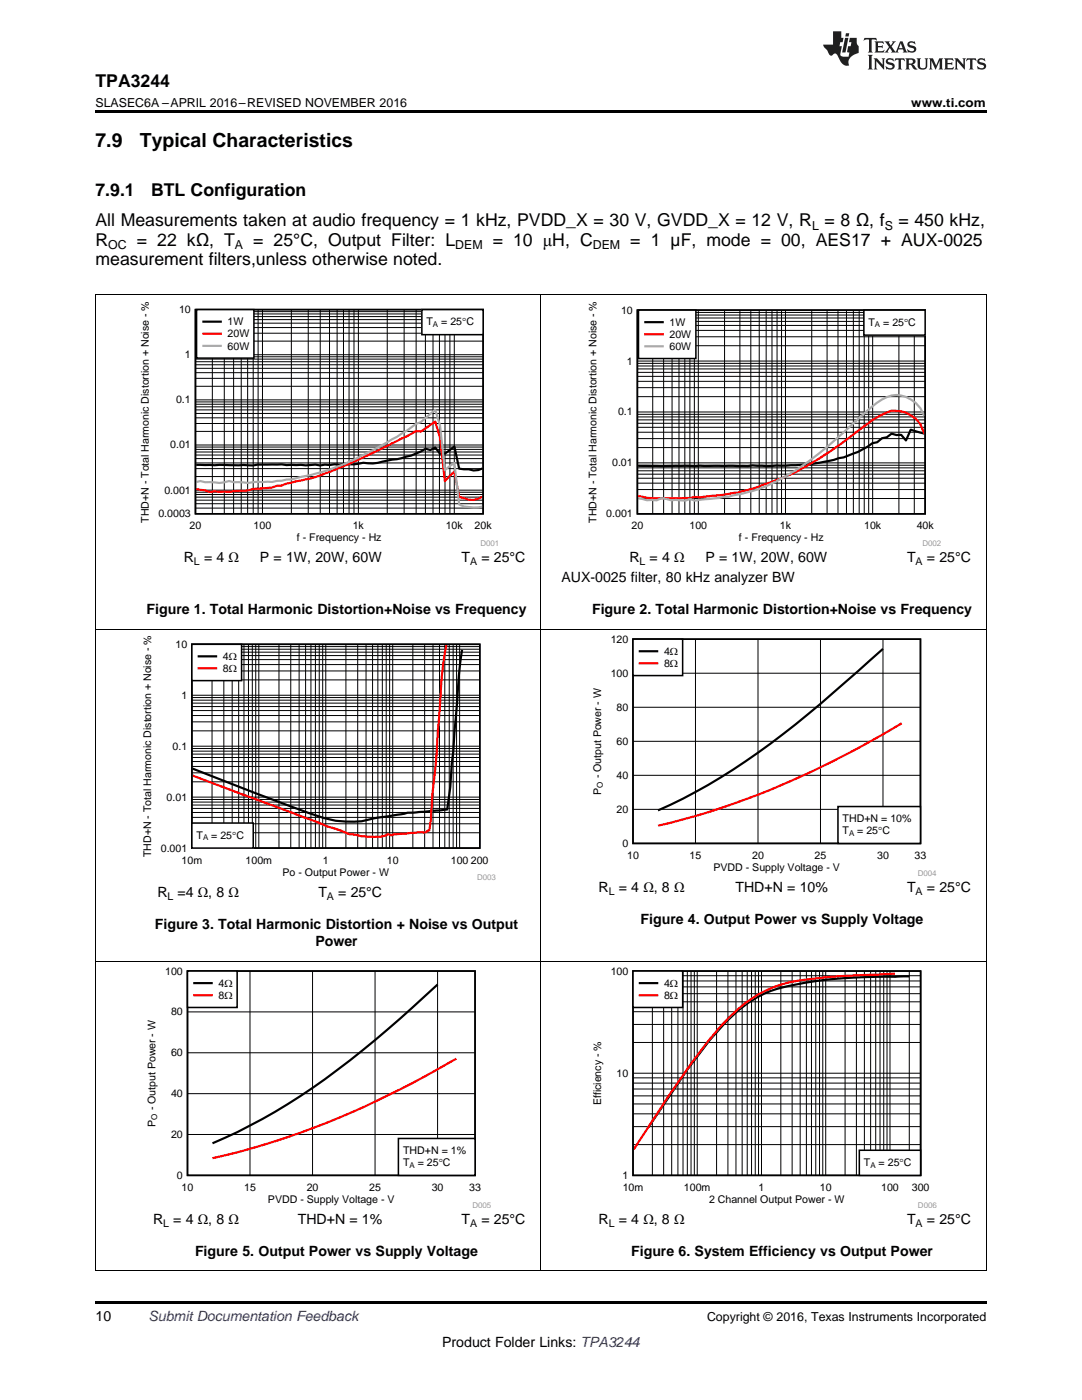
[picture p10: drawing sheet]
<svg xmlns="http://www.w3.org/2000/svg" width="216mm" height="279mm" viewBox="0 0 216 279" stroke-linecap="round" stroke-linejoin="round" font-family="sans-serif">
<path d="M19 259.7h177.8v.5h-177.8z" fill="#000"/>
<path d="M19.1 191.9v61.8M107.9 191.9v61.8M196.8 191.9v61.8M19 253.6h177.8" fill="none" stroke="#000" stroke-width=".2"/>
<path d="M29 193h69v48.1h-69z" fill-rule="evenodd" fill="#fff"/>
<path d="M37.4 193.8h57.4v40.8h-57.4z" fill="none" stroke="#000" stroke-width=".31"/>
<path d="M49.9 193.8v40.8M62.4 193.8v40.8M74.8 193.8v40.8M87.3 193.8v40.8M37.4 218.3h57.4M37.4 210.1h57.4M37.4 201.9h57.4M37.4 226.4h57.4" fill="none" stroke="#000" stroke-width=".2"/>
<path d="M87.3 196.5a198.5 198.5 0 0 1-29.9 23.9l-5 2.9a92.2 92.2 0 0 1-10 4.9" fill="none" stroke="#000" stroke-width=".43"/>
<path d="M91.1 211.3a171.3 171.3 0 0 1-46.2 19.3l-2.5 .5" fill="none" stroke="#f00" stroke-width=".43"/>
<path d="M79.5 227.2h15.3v7.4h-15.3z" fill-rule="evenodd" fill="#fff"/>
<path d="M79.5 227.2h15.3v7.4h-15.3z" fill="none" stroke="#000" stroke-width=".31"/>
<path d="M37.4 193.8h9.9v7.3h-9.9z" fill-rule="evenodd" fill="#fff"/>
<path d="M37.4 193.8h9.9v7.3h-9.9z" fill="none" stroke="#000" stroke-width=".31"/>
<path d="M38.8 196.2h3.4" fill="none" stroke="#000" stroke-width=".43"/>
<path d="M38.8 198.6h3.4" fill="none" stroke="#f00" stroke-width=".43"/>
<path d="M117.9 193h69v48.1h-69z" fill-rule="evenodd" fill="#fff"/>
<path d="M126.3 193.8h57.4v40.8h-57.4z" fill="none" stroke="#000" stroke-width=".31"/>
<g fill="none" stroke="#000" stroke-width=".2">
<path d="M126.3 199.9h57.4M126.3 198.3h57.4M126.3 197h57.4M126.3 195.8h57.4M126.3 194.7h57.4M130.2 193.8v40.8M132.4 193.8v40.8M134 193.8v40.8M135.3 193.8v40.8M136.3 193.8v40.8M137.1 193.8v40.8M137.9 193.8v40.8"/>
<path d="M138.5 193.8v40.8M139.1 193.8v40.8M143 193.8v40.8M145.2 193.8v40.8M146.9 193.8v40.8M148.1 193.8v40.8M149.1 193.8v40.8M150 193.8v40.8M150.7 193.8v40.8M151.4 193.8v40.8M151.9 193.8v40.8M155.8 193.8v40.8"/>
<path d="M158.1 193.8v40.8M159.7 193.8v40.8M160.9 193.8v40.8M161.9 193.8v40.8M162.8 193.8v40.8M163.5 193.8v40.8M164.2 193.8v40.8M164.8 193.8v40.8M168.6 193.8v40.8M170.9 193.8v40.8M172.5 193.8v40.8M173.7 193.8v40.8"/>
<path d="M174.7 193.8v40.8M175.6 193.8v40.8M176.3 193.8v40.8M177 193.8v40.8M177.6 193.8v40.8M181.4 193.8v40.8M183.7 193.8v40.8M126.3 218.7h57.4M126.3 217.3h57.4M126.3 216.2h57.4M126.3 215.1h57.4M126.3 214.2h57.4"/>
<path d="M126.3 208h57.4M126.3 204.4h57.4M126.3 201.9h57.4M126.3 228.4h57.4M126.3 224.8h57.4M126.3 222.3h57.4M126.3 220.3h57.4"/>
</g>
<path d="M181.4 194.9l-8.2 .1-6.7 .4a65.2 65.2 0 0 0-12.7 2.4 23.6 23.6 0 0 0-9 6.2l-3.2 3.6-4.5 5.9-7.7 11.5" fill="none" stroke="#000" stroke-width=".43"/>
<path d="M178.6 194.3l-9 .4-5.6 .4a38.1 38.1 0 0 0-10.6 2.3 27.4 27.4 0 0 0-9.7 7.5l-2.5 3-3.2 4.2-4.5 6.5-7 10.8" fill="none" stroke="#f00" stroke-width=".43"/>
<path d="M171.5 229.6h12.2v5h-12.2z" fill-rule="evenodd" fill="#fff"/>
<path d="M171.5 229.6h12.2v5h-12.2z" fill="none" stroke="#000" stroke-width=".31"/>
<path d="M126.3 193.8h9.9v7.3h-9.9z" fill-rule="evenodd" fill="#fff"/>
<path d="M126.3 193.8h9.9v7.3h-9.9z" fill="none" stroke="#000" stroke-width=".31"/>
<path d="M127.7 196.2h3.4" fill="none" stroke="#000" stroke-width=".43"/>
<path d="M127.7 198.6h3.4" fill="none" stroke="#f00" stroke-width=".43"/>
<path d="M19.1 125.6v66.3M107.9 125.6v66.3M196.8 125.6v66.3M19 191.8h177.8" fill="none" stroke="#000" stroke-width=".2"/>
<path d="M28.1 126.8h70.8v48.9h-70.8z" fill-rule="evenodd" fill="#fff"/>
<path d="M38.3 128.6h57.4v40.7h-57.4z" fill="none" stroke="#000" stroke-width=".31"/>
<g fill="none" stroke="#000" stroke-width=".2">
<path d="M38.3 139.7h57.4M38.3 139.2h57.4M38.3 138.8h57.4M38.3 135.7h57.4M38.3 133.9h57.4M38.3 132.6h57.4M38.3 131.6h57.4M38.3 130.8h57.4M38.3 130.2h57.4M38.3 129.6h57.4M38.3 129h57.4M42.3 128.6v40.7"/>
<path d="M44.7 128.6v40.7M46.3 128.6v40.7M47.6 128.6v40.7M48.7 128.6v40.7M49.6 128.6v40.7M50.3 128.6v40.7M51 128.6v40.7M51.6 128.6v40.7M55.7 128.6v40.7M58 128.6v40.7M59.7 128.6v40.7M61 128.6v40.7"/>
<path d="M62 128.6v40.7M62.9 128.6v40.7M63.7 128.6v40.7M64.4 128.6v40.7M65 128.6v40.7M69 128.6v40.7M71.4 128.6v40.7M73 128.6v40.7M74.3 128.6v40.7M75.4 128.6v40.7M76.3 128.6v40.7M77.1 128.6v40.7"/>
<path d="M77.7 128.6v40.7M78.4 128.6v40.7M82.4 128.6v40.7M84.7 128.6v40.7M86.4 128.6v40.7M87.7 128.6v40.7M88.8 128.6v40.7M89.6 128.6v40.7M90.4 128.6v40.7M91.1 128.6v40.7M91.7 128.6v40.7M38.3 159.6h57.4"/>
<path d="M38.3 159.1h57.4M38.3 156h57.4M38.3 154.2h57.4M38.3 153h57.4M38.3 152h57.4M38.3 151.2h57.4M38.3 150.5h57.4M38.3 149.9h57.4M38.3 149.4h57.4M38.3 148.9h57.4M38.3 145.9h57.4M38.3 144.1h57.4"/>
<path d="M38.3 142.8h57.4M38.3 141.8h57.4M38.3 141h57.4M38.3 140.3h57.4M38.3 166.2h57.4M38.3 164.4h57.4M38.3 163.1h57.4M38.3 162.1h57.4M38.3 161.3h57.4M38.3 160.7h57.4M38.3 160.1h57.4"/>
</g>
<path d="M92.2 129.7a77.2 77.2 0 0 0-1 10.4l-1.3 16.9-.7 4.6-3.3 .2a81 81 0 0 0-10.2 1.3l-1 .2a17.6 17.6 0 0 1-10.1-.1 492.1 492.1 0 0 1-26.2-9.8" fill="none" stroke="#000" stroke-width=".44"/>
<path d="M89.1 128.7l-.2 1.2a61.4 61.4 0 0 0-1 9.9l-.5 5.9a133.5 133.5 0 0 1-1.1 12.8l-.3 5.2-.3 2-.4 .1a1.11 1.11 0 0 1-1.3 .3l-5.3 .4-.6 .2-.6-.2a5.4 5.4 0 0 1-3.7 .4h-1.9l-1-.3-1.2-.1-31.3-11.7" fill="none" stroke="#f00" stroke-width=".44"/>
<path d="M38.3 164.3h12.2v5h-12.2z" fill-rule="evenodd" fill="#fff"/>
<path d="M38.3 164.3h12.2v5h-12.2z" fill="none" stroke="#000" stroke-width=".31"/>
<path d="M38.3 128.6h9.9v7.2h-9.9z" fill-rule="evenodd" fill="#fff"/>
<path d="M38.3 128.6h9.9v7.2h-9.9z" fill="none" stroke="#000" stroke-width=".31"/>
<path d="M39.7 131h3.4" fill="none" stroke="#000" stroke-width=".44"/>
<path d="M39.7 133.4h3.4" fill="none" stroke="#f00" stroke-width=".44"/>
<path d="M117.9 126.8h69v48h-69z" fill-rule="evenodd" fill="#fff"/>
<path d="M126.3 127.6h57.4v40.7h-57.4z" fill="none" stroke="#000" stroke-width=".31"/>
<path d="M126.3 134.4h57.4M138.8 127.6v40.7M151.3 127.6v40.7M163.7 127.6v40.7M176.2 127.6v40.7M126.3 154.7h57.4M126.3 147.9h57.4M126.3 141.1h57.4M126.3 161.5h57.4" fill="none" stroke="#000" stroke-width=".2"/>
<path d="M176.2 129.5a263.1 263.1 0 0 1-27.4 22.4 106.4 106.4 0 0 1-17.5 9.8" fill="none" stroke="#000" stroke-width=".43"/>
<path d="M179.9 144.3a173.9 173.9 0 0 1-46.1 19.9l-2.5 .6" fill="none" stroke="#f00" stroke-width=".43"/>
<path d="M167.2 161h16.5v7.3h-16.5z" fill-rule="evenodd" fill="#fff"/>
<path d="M167.2 161h16.5v7.3h-16.5z" fill="none" stroke="#000" stroke-width=".31"/>
<path d="M126.3 127.6h9.9v7.2h-9.9z" fill-rule="evenodd" fill="#fff"/>
<path d="M126.3 127.6h9.9v7.2h-9.9z" fill="none" stroke="#000" stroke-width=".31"/>
<path d="M127.7 130h3.4" fill="none" stroke="#000" stroke-width=".43"/>
<path d="M127.7 132.4h3.4" fill="none" stroke="#f00" stroke-width=".43"/>
<path d="M19.1 58.9v66.7M107.9 58.9v66.7M196.8 58.9v66.7M19 125.6h177.8" fill="none" stroke="#000" stroke-width=".2"/>
<path d="M27.7 60.2h71.6v48.8h-71.6z" fill-rule="evenodd" fill="#fff"/>
<path d="M39 61.8h57.4v40.7h-57.4z" fill="none" stroke="#000" stroke-width=".31"/>
<g fill="none" stroke="#000" stroke-width=".2">
<path d="M39 79.8h57.4M39 77.1h57.4M39 75.5h57.4M39 74.4h57.4M39 73.5h57.4M39 72.8h57.4M39 72.2h57.4M39 71.7h57.4M39 71.2h57.4M39 70.8h57.4M39 68.1h57.4M39 66.5h57.4"/>
<path d="M39 65.4h57.4M39 64.5h57.4M39 63.8h57.4M39 63.2h57.4M39 62.7h57.4M39 62.2h57.4M42.4 61.8v40.7M44.8 61.8v40.7M46.6 61.8v40.7M48.1 61.8v40.7M49.4 61.8v40.7M50.5 61.8v40.7"/>
<path d="M51.5 61.8v40.7M52.4 61.8v40.7M58.1 61.8v40.7M61.5 61.8v40.7M63.9 61.8v40.7M65.8 61.8v40.7M67.3 61.8v40.7M68.5 61.8v40.7M69.6 61.8v40.7M70.6 61.8v40.7M71.5 61.8v40.7M77.3 61.8v40.7"/>
<path d="M80.6 61.8v40.7M83 61.8v40.7M84.9 61.8v40.7M86.4 61.8v40.7M87.7 61.8v40.7M88.8 61.8v40.7M89.8 61.8v40.7M90.6 61.8v40.7M39 99.8h57.4M39 99.2h57.4M39 98.7h57.4M39 98.2h57.4"/>
<path d="M39 97.8h57.4M39 95.1h57.4M39 93.5h57.4M39 92.4h57.4M39 91.5h57.4M39 90.8h57.4M39 90.2h57.4M39 89.7h57.4M39 89.2h57.4M39 88.8h57.4M39 86.1h57.4M39 84.5h57.4"/>
<path d="M39 83.4h57.4M39 82.5h57.4M39 81.8h57.4M39 81.2h57.4M39 80.7h57.4M39 80.2h57.4M39 101.4h57.4M39 100.5h57.4"/>
</g>
<path d="M39.1 92.8l11.4 .1 .9-.2h4.8l1 .1 3.8 .1 1.9-.2 1 .2 .9-.2 2.9 .1 1-.2a9.9 9.9 0 0 0 3.8-.2 9.1 9.1 0 0 0 4.8-.5l1.9-.3 1.9-.5a13.7 13.7 0 0 0 3.8-1.5l1 .2 .9-.5 1 1.3 1-.1 1.9-1.4 .9 4.4 1.9 .2 1 .2 1-.1 .8-.3" fill="none" stroke="#000" stroke-width=".43"/>
<path d="M39.1 97.6l1.8 .2 1 .4 .9-.2 2.9 .2 3.8-.3 1-.3 .9-.1a11.9 11.9 0 0 0 3.9-.5l.9-.1 1-.4a51.7 51.7 0 0 0 8.6-2.3 173.2 173.2 0 0 0 17.2-8.2l1 .1 2.8-2 1 3.2 1 8.7 1.9-1.9 .9 5.1 1 .2a3.6 3.6 0 0 0 3.7-.2" fill="none" stroke="#f00" stroke-width=".43"/>
<path d="M39.1 96.2l.9-.2 .9 .2 2.9 .2 1.9-.4 1 .2h.9a9.2 9.2 0 0 0 3.8 0h1a30.6 30.6 0 0 0 7.7-1 47.9 47.9 0 0 0 14.3-5.3l1-.6a49.5 49.5 0 0 0 7.6-4.7l1-.3 2.8-2.5 1 3.1 1 8.9 1.9-1.4 .9 8.3a8 8 0 0 0 4.7 .4" fill="none" stroke="#aaa" stroke-width=".43"/>
<path d="M84.2 61.8h12.2v5h-12.2z" fill-rule="evenodd" fill="#fff"/>
<path d="M84.2 61.8h12.2v5h-12.2z" fill="none" stroke="#000" stroke-width=".31"/>
<path d="M39.2 61.8h11.5v9.7h-11.5z" fill-rule="evenodd" fill="#fff"/>
<path d="M39.2 61.8h11.5v9.7h-11.5z" fill="none" stroke="#000" stroke-width=".31"/>
<path d="M40.6 64.2h3.4" fill="none" stroke="#000" stroke-width=".43"/>
<path d="M40.6 66.6h3.4" fill="none" stroke="#f00" stroke-width=".43"/>
<path d="M40.6 69h3.4" fill="none" stroke="#aaa" stroke-width=".43"/>
<path d="M117 60.2h70.8v48.8h-70.8z" fill-rule="evenodd" fill="#fff"/>
<path d="M127.2 61.9h57.4v40.6h-57.4z" fill="none" stroke="#000" stroke-width=".31"/>
<g fill="none" stroke="#000" stroke-width=".2">
<path d="M127.2 79.2h57.4M127.2 77.4h57.4M127.2 76.1h57.4M127.2 75.1h57.4M127.2 74.3h57.4M127.2 73.6h57.4M127.2 73h57.4M127.2 72.5h57.4M127.2 72.1h57.4M127.2 69h57.4M127.2 67.2h57.4M127.2 65.9h57.4"/>
<path d="M127.2 64.9h57.4M127.2 64.1h57.4M127.2 63.5h57.4M127.2 62.9h57.4M127.2 62.4h57.4M130.2 61.9v40.7M132.4 61.9v40.7M134.1 61.9v40.7M135.5 61.9v40.7M136.6 61.9v40.7M137.7 61.9v40.7M138.5 61.9v40.7"/>
<path d="M139.3 61.9v40.7M144.6 61.9v40.7M147.6 61.9v40.7M149.8 61.9v40.7M151.5 61.9v40.7M152.9 61.9v40.7M154 61.9v40.7M155.1 61.9v40.7M155.9 61.9v40.7M156.7 61.9v40.7M162 61.9v40.7M165 61.9v40.7"/>
<path d="M167.2 61.9v40.7M168.9 61.9v40.7M170.3 61.9v40.7M171.4 61.9v40.7M172.4 61.9v40.7M173.3 61.9v40.7M174.1 61.9v40.7M179.4 61.9v40.7M182.4 61.9v40.7M127.2 99.5h57.4M127.2 97.7h57.4M127.2 96.4h57.4"/>
<path d="M127.2 95.4h57.4M127.2 94.6h57.4M127.2 94h57.4M127.2 93.4h57.4M127.2 92.8h57.4M127.2 92.4h57.4M127.2 89.3h57.4M127.2 87.5h57.4M127.2 86.3h57.4M127.2 85.3h57.4M127.2 84.5h57.4M127.2 83.8h57.4"/>
<path d="M127.2 83.2h57.4M127.2 82.7h57.4M127.2 82.2h57.4"/>
</g>
<path d="M184.4 86.5l-2.7-.7-.9 2.1-1-1.1h-.9l-1-.3-1 .8-.9 .2-1 .8-.9 .1a23.5 23.5 0 0 1-9.6 3.8 56.7 56.7 0 0 1-10.5 .8l-3.8-.1-1 .1h-21.9" fill="none" stroke="#000" stroke-width=".44"/>
<path d="M184.4 86.6a6.3 6.3 0 0 0-6.5-4.7l-1.9 .9a21.2 21.2 0 0 0-4.8 3.2 68 68 0 0 1-15.3 9.5l-1 .3a44.7 44.7 0 0 1-14.3 3.3l-1 .2-.9-.1-1 .2h-2.9a26.6 26.6 0 0 1-7.5-.4" fill="none" stroke="#f00" stroke-width=".44"/>
<path d="M184.4 83a5.8 5.8 0 0 0-9.4-2.6l-2.8 2.4a84.8 84.8 0 0 1-15.3 12.2 29.1 29.1 0 0 1-10.6 3.8l-.9 .3h-1l-.9 .3-4.8 .5-1-.3-.9 .3-2.9-.1-1.9-.4-1 .5-1.9-.1-1.8-.3" fill="none" stroke="#aaa" stroke-width=".44"/>
<path d="M172.4 61.9h12.2v5h-12.2z" fill-rule="evenodd" fill="#fff"/>
<path d="M172.4 61.9h12.2v5h-12.2z" fill="none" stroke="#000" stroke-width=".31"/>
<path d="M127.4 61.9h11.5v9.7h-11.5z" fill-rule="evenodd" fill="#fff"/>
<path d="M127.4 61.9h11.5v9.7h-11.5z" fill="none" stroke="#000" stroke-width=".31"/>
<path d="M128.8 64.3h3.4" fill="none" stroke="#000" stroke-width=".44"/>
<path d="M128.8 66.7h3.4" fill="none" stroke="#f00" stroke-width=".44"/>
<path d="M128.8 69.1h3.4" fill="none" stroke="#aaa" stroke-width=".44"/>
<path d="M19 58.9h177.8" fill="none" stroke="#000" stroke-width=".2"/>
<path d="M19 22h177.8v.5h-177.8z" fill="#000"/>
<g fill="#231f20">
<path d="M172.5 7.6l-.1 .5 .4-.2h.6v.1v2.1l-.2 .4h.9l-.2-.4v-2.1l.1-.1h.5l.5 .2-.2-.5zM174.5 8.3l.2 .3v1.5l-.2 .4h1.8l.2-.6a1.04 1.04 0 0 1-1.3 .2v-.7h.6l.3 .2v-.6l-.3 .2h-.6v-.6l.8-.1 .4 .3-.2-.5zM176.5 8.3l.9 1.1-.9 1.1h.8l-.2-.2 .4-.7 .5 .7-.2 .2h1.5l-.2-.2 .2-.4h.9l.1 .4-.2 .2h1l-.3-.3-.7-1.9h-.5l-.9 2-.8-1 .9-1h-.8l.1 .3-.4 .5-.3-.6 .1-.2zM179.7 8.6l.4 1h-.7zM181.3 8.4a.63 .63 0 0 0-.2 .7 .63 .63 0 0 0 .6 .4l.6 .2 .1 .2a.75 .75 0 0 1-.7 .4 .75 .75 0 0 1-.6-.5l.1 .7 .1-.1a1.11 1.11 0 0 0 1.5-.6 1.13 1.13 0 0 0-1.2-.8l-.1-.4a1.04 1.04 0 0 1 1.2 .2l-.2-.5-.2 .1-.4-.2zM173.2 10.9l.2 .4v2.2l-.2 .4h1l-.3-.4v-2.2l.3-.4zM174.3 11.6l.3 .4v1.5l-.3 .4h.8l-.2-.4v-1.3l1.5 1.7v-1.9l.2-.4h-.7l.2 .4v.9l-1.1-1.3zM177 11.8a.62 .62 0 0 0-.2 .7 .62 .62 0 0 0 .6 .4l.6 .1 .1 .3a.76 .76 0 0 1-.7 .3 .76 .76 0 0 1-.7-.4l.2 .7 .1-.1a1.11 1.11 0 0 0 1.5-.6 1.13 1.13 0 0 0-1.2-.8l-.1-.4a1.04 1.04 0 0 1 1.2 .2l-.2-.6-.2 .1-.5-.1zM178.7 11.6l-.2 .6a.61 .61 0 0 1 .8-.3v1.6l-.2 .4h.9l-.2-.4v-1.6a.63 .63 0 0 1 .7 .3l-.1-.6zM180.6 11.6l.3 .4v1.5l-.3 .4h1l-.2-.2-.1-.8 .6 .2a.76 .76 0 0 0 1.2 .7l-1-1a.58 .58 0 0 0 .6-.5 .58 .58 0 0 0-.5-.6zM181.4 11.9h.1a.45 .45 0 0 1 .5 .1 .45 .45 0 0 1 .1 .5l-.8 .2zM182.9 11.6l.2 .2a2.17 2.17 0 0 0 .3 1.9 .99 .99 0 0 0 1.6-.6v-1.1l.2-.4h-.7l.2 .2a1.92 1.92 0 0 1-.2 1.8 .6 .6 0 0 1-.9-.5v-1.1l.2-.4zM185.4 11.6l.2 .4v1.5l-.2 .4h.7l-.2-.4v-1.4l.8 1.8 .8-1.8v1.4l-.2 .4h.9l-.2-.4v-1.5l.2-.4h-.8l-.6 1.5-.6-1.5zM188.4 11.6l.2 .4v1.5l-.2 .4h1.8l.1-.6a1.04 1.04 0 0 1-1.2 .1v-.6h.5l.4 .2v-.6l-.4 .2h-.5v-.7h.8l.3 .3-.1-.6zM190.5 11.6l.2 .4v1.5l-.2 .4h.7l-.2-.4v-1.3l1.5 1.7v-1.9l.2-.4h-.7l.2 .4v.9l-1.1-1.3zM192.9 11.6l-.1 .6a.61 .61 0 0 1 .7-.3l.1 1.6-.3 .4h1l-.3-.4 .1-1.6a.63 .63 0 0 1 .7 .3l-.1-.6zM195.2 11.8a.62 .62 0 0 0-.2 .7 .62 .62 0 0 0 .6 .4l.6 .1 .1 .3a.76 .76 0 0 1-.7 .3 .76 .76 0 0 1-.6-.4l.1 .7 .1-.1a1.11 1.11 0 0 0 1.6-.6 1.13 1.13 0 0 0-1.3-.8l-.1-.4a1.04 1.04 0 0 1 1.2 .2l-.1-.6-.2 .1-.5-.1z"/>
<path d="M166.2 6.3v2.6h-1.9v.4l.8 .9a.91 .91 0 0 0 1 .8 .56 .56 0 0 1 .5-.3 .56 .56 0 0 1 .5 .3l.4 .8a1.53 1.53 0 0 0 1.9 1.2 1.54 1.54 0 0 1 1-2.1l.9-.3v-1.4a1.52 1.52 0 0 1-.4-1.6h-1.3l-.2 .8h.5l-.2 .8h-.5l-.1 1v.2l.4 .1-.2 .8a1.93 1.93 0 0 1-1.6-.3l.3-1.8h-.5l.2-.8h.4l.2-.8h-.4v-1.3zM168.6 7.6l-.6 2.9h.7l.6-2.9zM168.8 6.6l-.1 .7h.6l.2-.7z"/>
</g>
<g font-size="3.9">
<text x="19" y="29.3">7.9</text>
<text x="27.9" y="29.3">Typical Characteristics</text>
</g>
<g font-size="3.5">
<text x="19" y="17.3">TPA3244</text>
<text x="19" y="39.2">7.9.1</text>
<text x="30.1" y="39.2">BTL Configuration</text>
<text x="19" y="45.2">All Measurements taken at audio frequency = 1 kHz, PVDD_X = 30 V, GVDD_X = 12 V, R</text>
<text x="164.5" y="45.2">= 8 Ω, f</text>
<text x="179.3" y="45.2">= 450 kHz,</text>
<text x="19" y="49">R</text>
<text x="19" y="52.9">measurement filters,unless otherwise noted.</text>
<text x="27.3" y="49">= 22 kΩ, T</text>
<text x="50.5" y="49">= 25°C, Output Filter: L</text>
<text x="98.3" y="49">= 10 μH, C</text>
<text x="125.8" y="49">= 1 µF, mode = 00, AES17 + AUX-0025</text>
</g>
<g font-size="2.8">
<text x="36.7" y="112.3">R</text>
<text x="40.7" y="112.3">= 4 Ω</text>
<text x="51.9" y="112.3">P = 1W, 20W, 60W</text>
<text x="92.1" y="112.3">T</text>
<text x="96.1" y="112.3">= 25°C</text>
<text x="125.6" y="112.3">R</text>
<text x="129.6" y="112.3">= 4 Ω</text>
<text x="140.8" y="112.3">P = 1W, 20W, 60W</text>
<text x="181" y="112.3">T</text>
<text x="185" y="112.3">= 25°C</text>
<text x="112" y="116.2">AUX-0025 filter, 80 kHz analyzer BW</text>
<text x="29.2" y="122.6">Figure 1. Total Harmonic Distortion+Noise vs Frequency</text>
<text x="118.1" y="122.6">Figure 2. Total Harmonic Distortion+Noise vs Frequency</text>
<text x="31.4" y="179">R</text>
<text x="35.4" y="179">=4 Ω, 8 Ω</text>
<text x="63.5" y="179">T</text>
<text x="67.5" y="179">= 25°C</text>
<text x="119.5" y="178">R</text>
<text x="123.5" y="178">= 4 Ω, 8 Ω</text>
<text x="146.8" y="178">THD+N = 10%</text>
<text x="181" y="178">T</text>
<text x="185" y="178">= 25°C</text>
<text x="30.9" y="185.3">Figure 3. Total Harmonic Distortion + Noise vs Output</text>
<text x="127.8" y="184.4">Figure 4. Output Power vs Supply Voltage</text>
<text x="62.9" y="188.8">Power</text>
<text x="30.6" y="244.3">R</text>
<text x="34.6" y="244.3">= 4 Ω, 8 Ω</text>
<text x="59.4" y="244.3">THD+N = 1%</text>
<text x="92.1" y="244.3">T</text>
<text x="96.1" y="244.3">= 25°C</text>
<text x="119.5" y="244.3">R</text>
<text x="123.5" y="244.3">= 4 Ω, 8 Ω</text>
<text x="181" y="244.3">T</text>
<text x="185" y="244.3">= 25°C</text>
<text x="38.9" y="250.6">Figure 5. Output Power vs Supply Voltage</text>
<text x="125.9" y="250.6">Figure 6. System Efficiency vs Output Power</text>
<text x="19" y="263.6">10</text>
<text x="88.2" y="268.9">Product Folder Links: TPA3244</text>
</g>
<text font-size="2.8" fill="#0000c8" x="29.6" y="263.6">Submit Documentation Feedback</text>
<g font-size="2.5">
<text x="19" y="21.4">SLASEC6A –APRIL 2016–REVISED NOVEMBER 2016</text>
<text x="181.8" y="21.4">www.ti.com</text>
<text x="162" y="45.9">L</text>
<text x="176.5" y="45.9">S</text>
<text x="21.6" y="49.7">OC</text>
<text x="46.9" y="49.7">A</text>
<text x="90.8" y="49.7">DEM</text>
<text x="118.3" y="49.7">DEM</text>
<text x="141.1" y="263.6">Copyright © 2016, Texas Instruments Incorporated</text>
</g>
<g font-size="2.1">
<text x="35.7" y="62.5">10</text>
<text x="45.4" y="64.9">1W</text>
<text x="85.1" y="64.9">T</text>
<text x="88" y="64.9">= 25qC</text>
<text x="123.9" y="62.6">10</text>
<text x="133.6" y="65">1W</text>
<text x="173.3" y="65">T</text>
<text x="176.2" y="65">= 25qC</text>
<text x="36.9" y="71.5">1</text>
<text x="45.4" y="67.4">20W</text>
<text x="45.4" y="69.8">60W</text>
<text x="133.6" y="67.4">20W</text>
<text x="133.6" y="69.9">60W</text>
<text x="125.1" y="72.7">1</text>
<text x="35.1" y="80.5">0.1</text>
<text x="123.3" y="82.9">0.1</text>
<text x="34" y="89.5">0.01</text>
<text x="122.1" y="93.1">0.01</text>
<text x="32.8" y="98.5">0.001</text>
<text x="29.7" y="104.3" transform="rotate(-90 29.7 104.3)">THD+N - Total Harmonic Distortion + Noise - %</text>
<text x="31.6" y="103.2">0.0003</text>
<text x="37.8" y="105.6">20</text>
<text x="50.6" y="105.6">100</text>
<text x="70.4" y="105.6">1k</text>
<text x="89" y="105.6">10k</text>
<text x="94.7" y="105.6">20k</text>
<text x="119" y="104.4" transform="rotate(-90 119 104.4)">THD+N - Total Harmonic Distortion + Noise - %</text>
<text x="121" y="103.2">0.001</text>
<text x="126" y="105.6">20</text>
<text x="137.6" y="105.6">100</text>
<text x="155.6" y="105.6">1k</text>
<text x="172.4" y="105.6">10k</text>
<text x="182.9" y="105.6">40k</text>
<text x="38.7" y="112.8">L</text>
<text x="59.2" y="108">f - Frequency - Hz</text>
<text x="93.8" y="112.8">A</text>
<text x="127.6" y="112.8">L</text>
<text x="147.4" y="108">f - Frequency - Hz</text>
<text x="182.7" y="112.8">A</text>
<text x="35" y="129.3">10</text>
<text x="44.5" y="131.7">4:</text>
<text x="121.9" y="128.3">120</text>
<text x="132.5" y="130.7">4:</text>
<text x="44.5" y="134.2">8:</text>
<text x="121.9" y="135">100</text>
<text x="132.5" y="133.1">8:</text>
<text x="36.2" y="139.4">1</text>
<text x="123" y="141.8">80</text>
<text x="34.4" y="149.6">0.1</text>
<text x="123" y="148.6">60</text>
<text x="119.9" y="155.4" transform="rotate(-90 119.9 155.4)">- Output Power - W</text>
<text x="123" y="155.4">40</text>
<text x="33.3" y="159.8">0.01</text>
<text x="119.9" y="158.6" transform="rotate(-90 119.9 158.6)">P</text>
<text x="39.2" y="167.4">T</text>
<text x="42.1" y="167.4">= 25qC</text>
<text x="123" y="162.2">20</text>
<text x="168.1" y="164.1">THD+N = 10%</text>
<text x="168.1" y="166.4">T</text>
<text x="171.1" y="166.4">= 25qC</text>
<text x="30.1" y="171.1" transform="rotate(-90 30.1 171.1)">THD+N - Total Harmonic Distortion + Noise - %</text>
<text x="32.1" y="169.9">0.001</text>
<text x="36.2" y="172.4">10m</text>
<text x="49" y="172.4">100m</text>
<text x="64.4" y="172.4">1</text>
<text x="77.2" y="172.4">10</text>
<text x="90" y="172.4">100 200</text>
<text x="124.2" y="169">0</text>
<text x="125.1" y="171.4">10</text>
<text x="137.6" y="171.4">15</text>
<text x="142.4" y="173.8">PVDD - Supply Voltage - V</text>
<text x="150.1" y="171.4">20</text>
<text x="162.6" y="171.4">25</text>
<text x="175" y="171.4">30</text>
<text x="182.5" y="171.4">33</text>
<text x="33.4" y="179.5">L</text>
<text x="56.4" y="174.8">Po - Output Power - W</text>
<text x="65.2" y="179.5">A</text>
<text x="121.5" y="178.6">L</text>
<text x="182.7" y="178.6">A</text>
<text x="33" y="194.5">100</text>
<text x="43.6" y="197">4:</text>
<text x="121.9" y="194.5">100</text>
<text x="132.5" y="197">4:</text>
<text x="34.1" y="202.6">80</text>
<text x="43.6" y="199.4">8:</text>
<text x="132.5" y="199.4">8:</text>
<text x="34.1" y="210.8">60</text>
<text x="123" y="214.9">10</text>
<text x="31" y="221.6" transform="rotate(-90 31 221.6)">- Output Power - W</text>
<text x="34.1" y="219">40</text>
<text x="119.9" y="220.6" transform="rotate(-90 119.9 220.6)">Efficiency - %</text>
<text x="31" y="224.8" transform="rotate(-90 31 224.8)">P</text>
<text x="34.1" y="227.1">20</text>
<text x="80.4" y="230.3">THD+N = 1%</text>
<text x="80.4" y="232.7">T</text>
<text x="83.3" y="232.7">= 25</text>
<text x="87.5" y="232.7">qC</text>
<text x="172.4" y="232.7">T</text>
<text x="175.3" y="232.7">= 25qC</text>
<text x="35.3" y="235.3">0</text>
<text x="36.2" y="237.7">10</text>
<text x="48.7" y="237.7">15</text>
<text x="61.2" y="237.7">20</text>
<text x="73.7" y="237.7">25</text>
<text x="86.1" y="237.7">30</text>
<text x="93.6" y="237.7">33</text>
<text x="124.2" y="235.3">1</text>
<text x="124.3" y="237.7">10m</text>
<text x="136.5" y="237.7">100m</text>
<text x="151.4" y="237.7">1</text>
<text x="163.6" y="237.7">10</text>
<text x="175.8" y="237.7">100</text>
<text x="181.9" y="237.7">300</text>
<text x="32.6" y="244.9">L</text>
<text x="53.5" y="240.1">PVDD - Supply Voltage - V</text>
<text x="93.8" y="244.9">A</text>
<text x="121.5" y="244.9">L</text>
<text x="141.5" y="240.1">2 Channel Output Power - W</text>
<text x="182.7" y="244.9">A</text>
</g>
<g font-size="1.6">
<text x="86.4" y="65.3">A</text>
<text x="174.6" y="65.4">A</text>
<text x="120.3" y="157.2" transform="rotate(-90 120.3 157.2)">O</text>
<text x="40.5" y="167.7">A</text>
<text x="169.4" y="166.8">A</text>
<text x="31.4" y="223.4" transform="rotate(-90 31.4 223.4)">O</text>
<text x="81.7" y="233">A</text>
<text x="173.7" y="233">A</text>
</g>
<g font-size="1.6" fill="#999">
<text x="95.9" y="109">D001</text>
<text x="184.1" y="109">D002</text>
<text x="95.2" y="175.7">D003</text>
<text x="183.1" y="174.8">D004</text>
<text x="94.3" y="241">D005</text>
<text x="183.2" y="241">D006</text>
</g>
</svg>
